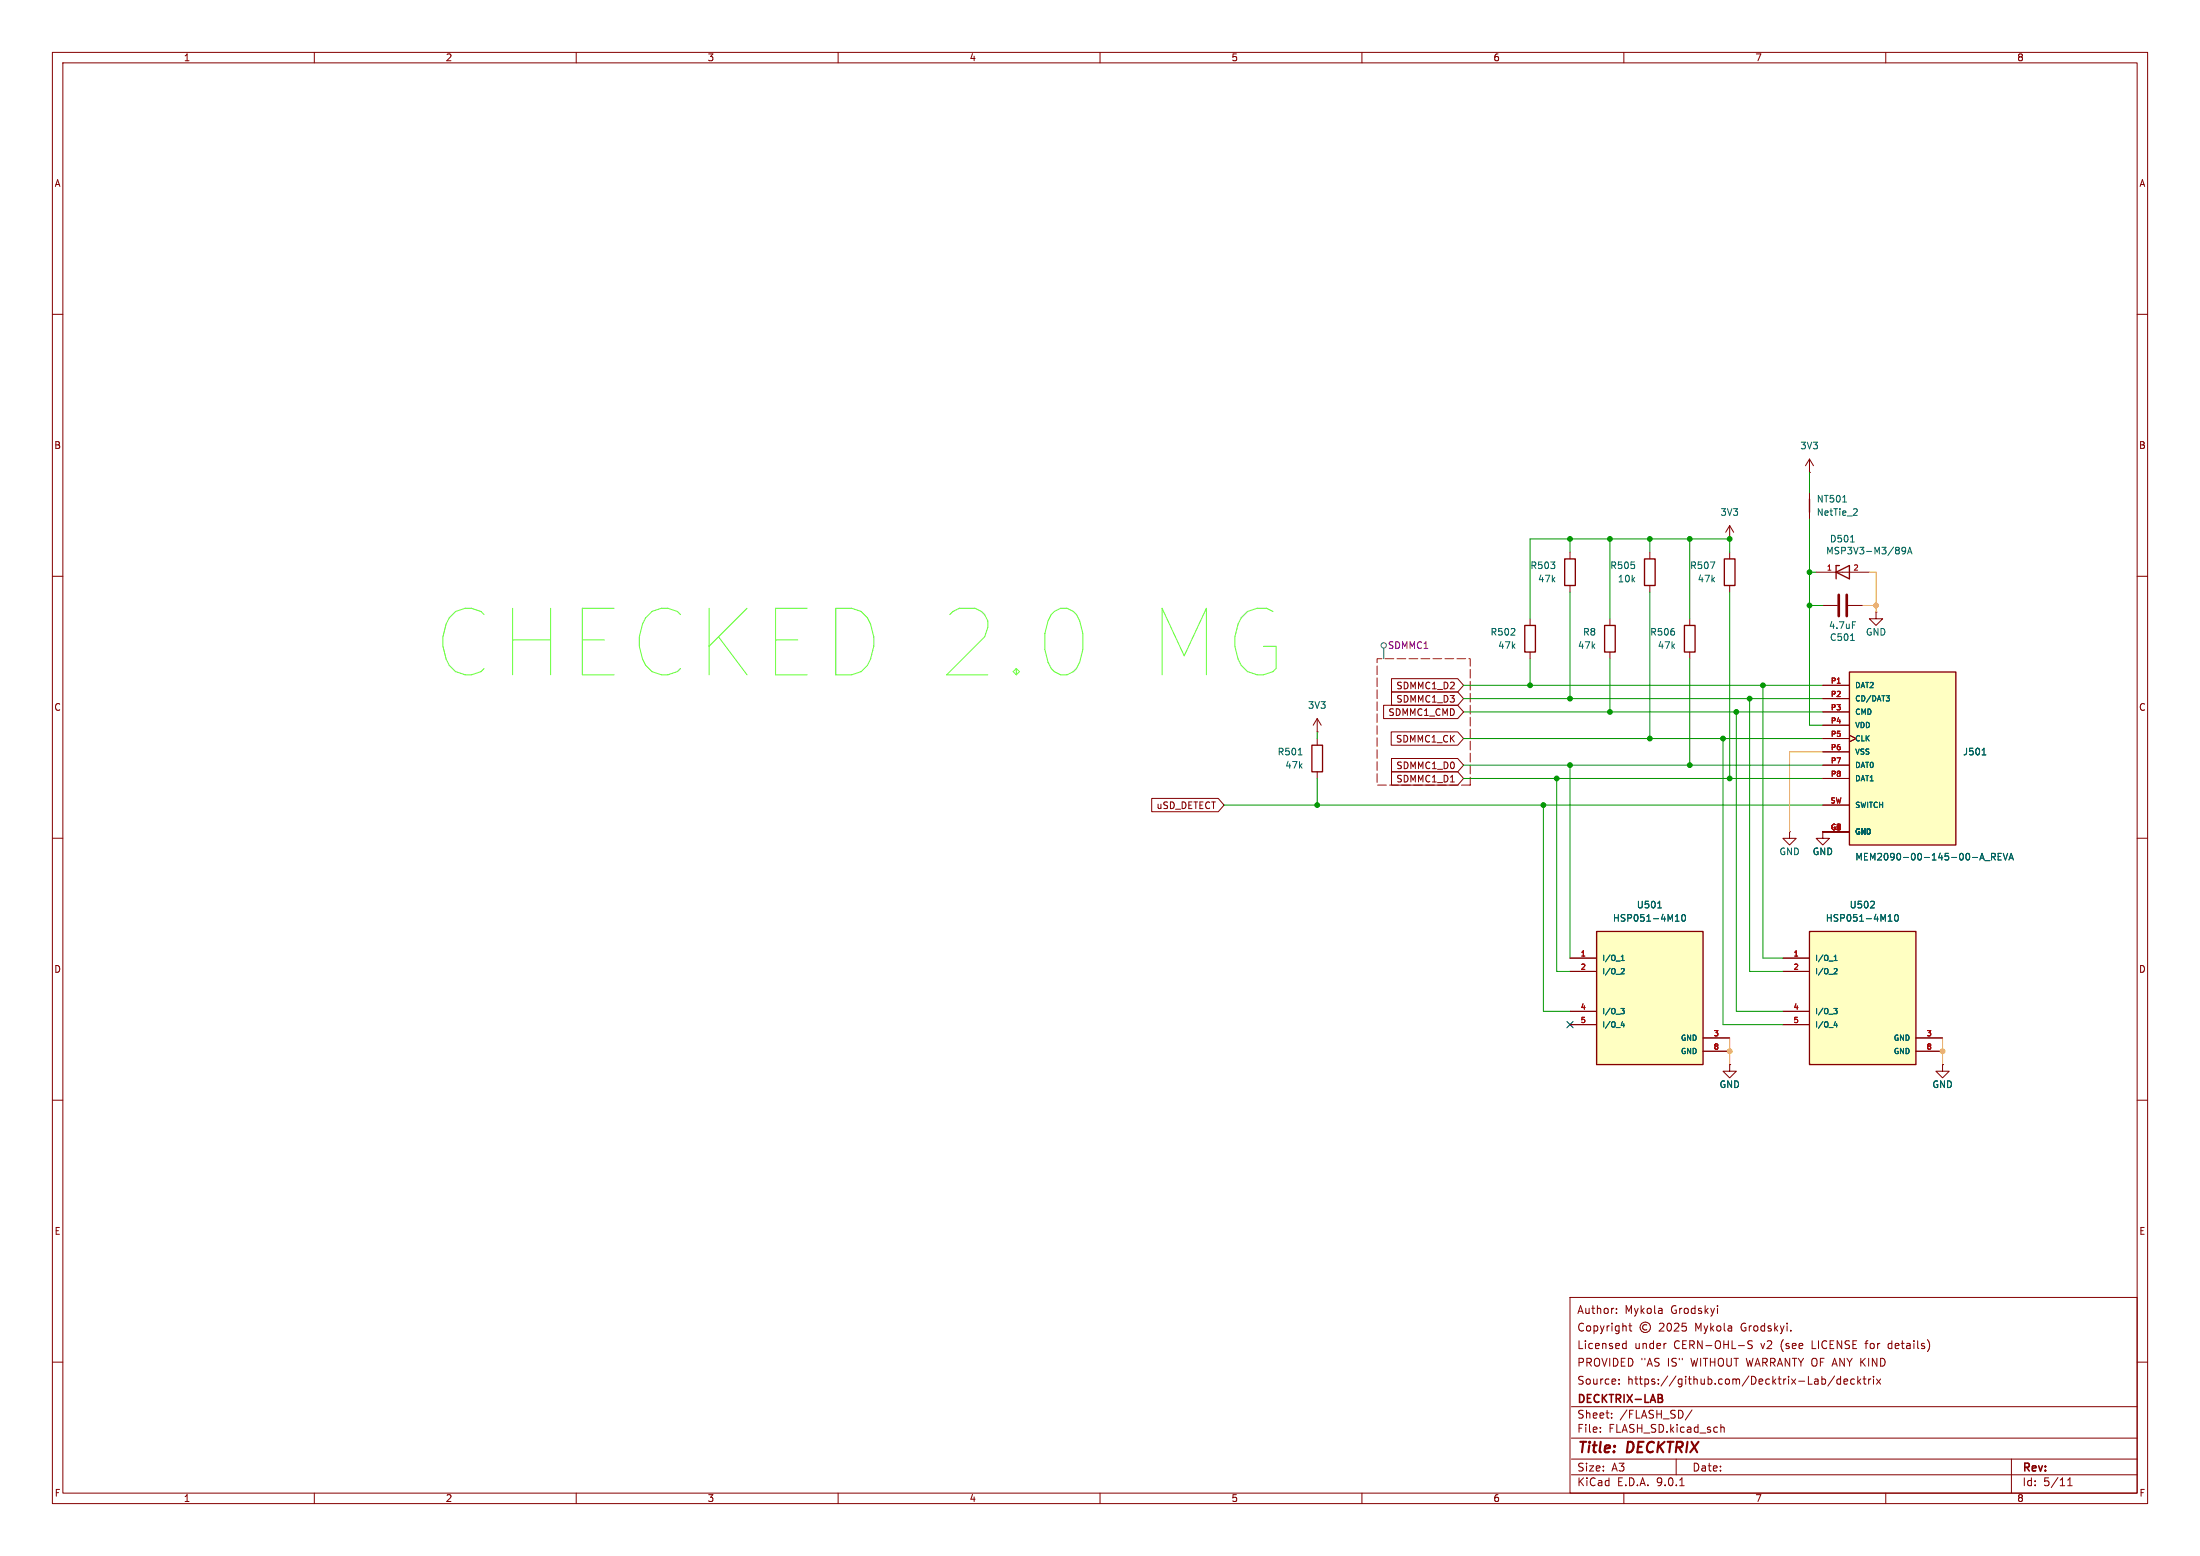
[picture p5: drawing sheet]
<svg xmlns="http://www.w3.org/2000/svg" width="420mm" height="297mm" viewBox="0 0 420 297" stroke-linecap="round" stroke-linejoin="round" font-family="sans-serif">
<g fill="none" stroke="#840000" stroke-width=".19">
<path d="M10 10h400v277h-400zM12 12h396v273h-396zM60 10v2M110 10v2M160 10v2M210 10v2M260 10v2M310 10v2M360 10v2M10 60h2M408 60h2M10 110h2"/>
<path d="M408 110h2M251.5 139.7h.1M251.5 137.2l-.8 1.2M251.5 137.2l.7 1.2M251.5 137.2v2.5M10 160h2M348 158.8v1.2h1.2l-1.2 1.3-1.3-1.3h1.3M348 158.8h.1M408 160h2M10 210h2M370.8 203.2v1.3h1.3l-1.3 1.2-1.2-1.2h1.2M370.8 203.2h.1"/>
<path d="M408 210h2M299.7 247.6h108.3v37.4h-108.3zM308.6 250.6v.1M308.6 249.8v.1M309.9 257.3h.5M309.9 256.5h.5M310.4 255.9v1.5M310.9 253.1h.6M311.2 252.6v1.3l.3 .2M314.4 252.9a.52 .52 0 0 0-.8 .5 .52 .52 0 0 0 .8 .4M316.8 252.7l.6-.1 .2 .1 .1 .3-1 1.1h1M317.9 256.4h.2"/>
<path d="M318.4 252.7l.2-.1a.8 .8 0 0 1 .5 .7 .8 .8 0 0 1-.5 .8l-.2-.2-.2-.4zM319.7 252.7l.5-.1 .2 .1 .1 .3-.9 1.1h.9M321.9 252.6h-.7l-.1 .7 .2-.2 .5 .1 .1 .2v.5l-.2 .2-.6-.2M327.9 249.2v.2M327.9 249.7v1M334.5 256l-.6-.1-.2 .2v.4l.7 .3 .1 .3-.3 .3-.5-.1M360.5 256.6v.7M10 260h2M300 278.5h108M300 274.5h108M300 268.5h108M305.5 273.2v.2"/>
<path d="M305.5 272.5v.1M307.7 270.5v.2M307.7 269.8v.1M309.1 263.3v.1M309.1 264.1v.1M320 278.5v3M323 269.1l-1.3 1.9M328.5 271.9v1.5M328.5 272.5l.2-.1 .4 .1 .1 .9M347.8 263.3l.4-.1 .3 .3-.1 .6h-.6M350.2 262.6l-1.3 2M351.4 263.3l-.5-.1-.2 .3 .1 .6h.6"/>
<path d="M351.4 262.7v1.5M352 263.7l.7-.1v-.3l-.5-.1-.2 .2 .1 .7h.6M354 263.3l-.4-.1-.3 .3 .1 .6h.6M354.7 262.7v1.5M354.8 263.6l.4 .6M355.2 263.2l-.5 .6M355.7 263.2h.5M355.9 262.7v1.3l.3 .2M356.7 263.2v1M357.2 263.2l-.3 .1-.2 .2M357.7 262.7v.2M357.7 263.2v1"/>
<path d="M358.2 263.2l.8 1M359 263.2l-.8 1M384 278.5v6.5M408 260h2M60 285v2M110 285v2M160 285v2M210 285v2M260 285v2M300 281.5h108M310 285v2M320.7 283.6h.8"/>
<path d="M360 285v2M394.7 283.6h.9M394.7 282.5l.5-.4v1.5"/>
<circle cx="314.1" cy="253.4" r="1"/>
</g>
<path d="M317.3 267l.1 .2-.1 .4M317.3 266.3v.5" fill="none" stroke="#840000" stroke-width=".3"/>
<path d="M345.4 177.8h20.4v25.4h-20.4z" fill="#ffffc2"/>
<path d="M345.4 177.8h20.4v25.4h-20.4z" fill="none" stroke="#840000" stroke-width=".25"/>
<path d="M340.4 182.9h5M340.4 185.4h5M340.4 193h5M340.4 195.6h5M365.8 198.1h5M365.8 200.7h5" fill="none" stroke="#840000" stroke-width=".19"/>
<path d="M357.1 173.3h.7M357.8 172.2v.4M360.5 175.8h.7M360.6 174.9l.2-.3v1.2M361.9 174.6h.1a.68 .68 0 0 1 .4 .6 .68 .68 0 0 1-.4 .6 .84 .84 0 0 1-.1-1.2zM350.1 192.5h.6l-.3 .4 .3 .1v.3l-.2 .2h-.3M350.1 183.3h.6M350.1 182.6l.3-.3v1M350.3 184.9h.3l.1 .3-.6 .7h.6M350.4 195l-.3 .7h.7M350.6 195.4v.6" fill="none" stroke="#006464" stroke-width=".19"/>
<path d="M304.8 177.8h20.3v25.4h-20.3z" fill="#ffffc2"/>
<path d="M291.1 119.4h2v5.1h-2zM329.2 106.7h2v5.1h-2zM304.8 177.8h20.3v25.4h-20.3z" fill="none" stroke="#840000" stroke-width=".25"/>
<path d="M292.1 118.1v1.3M330.2 105.4v1.3M330.2 111.8v1.2M292.1 124.5v1.2M299.7 182.9h5.1M299.7 185.4h5.1M299.7 193h5.1M299.7 195.6h5.1M325.1 198.1h5.1M325.1 200.7h5.1M330.2 203.2v1.3h1.3l-1.3 1.2-1.3-1.2h1.3M330.2 203.2h.1" fill="none" stroke="#840000" stroke-width=".19"/>
<path d="M326.5 107.3h.9l-.6 1.2M316.5 173.3h.7M319.8 175.8h.8M319.9 174.9l.3-.3v1.2M321.2 174.7l.1-.1a.68 .68 0 0 1 .5 .6 .68 .68 0 0 1-.5 .6l-.3-.4zM309.4 192.5h.7l-.4 .4 .3 .1 .1 .3-.2 .2h-.3M309.5 183.3h.6M309.5 182.6l.3-.3v1M309.6 184.9h.4l.1 .3-.7 .7h.7M309.7 195l-.2 .7h.6M310 195.4v.6" fill="none" stroke="#006464" stroke-width=".19"/>
<path d="M353.1 128.3h20.3v33h-20.3z" fill="#ffffc2"/>
<path d="M345.4 95.3v2.5M298.7 106.7h2v5.1h-2zM306.3 119.4h2.1v5.1h-2.1zM313.9 106.7h2.1v5.1h-2.1zM321.6 119.4h2v5.1h-2zM350.5 109.2l2.6-1.2v2.5zM351.2 108h-.7v2.5M353.1 128.3h20.3v33h-20.3zM250.4 142.2h2.1v5.1h-2.1z" fill="none" stroke="#840000" stroke-width=".25"/>
<g fill="none" stroke="#840000" stroke-width=".19">
<path d="M345.4 90.2h.1M345.4 87.6v2.6M345.4 94v5.1M345.4 87.6l-.7 1.3M345.4 87.6l.8 1.3M299.7 105.4v1.3M299.7 111.8v1.2M307.3 118.1v1.3M315 105.4v1.3M315 111.8v1.2M322.6 118.1v1.3M330.2 102.9h.1"/>
<path d="M330.2 100.3l-.8 1.3M330.2 100.3l.8 1.3M330.2 100.3v2.6M346.7 109.2h10.2M348 115.6h2.8M352.8 115.6h2.8M358.1 116.8v1.3h1.3l-1.3 1.3-1.2-1.3h1.2M358.1 116.8h.1M264.1 134.6h14.2l1.1 1.3-1.1 1.3h-14.2zM265.6 139.7h12.7l1.1 1.3-1.1 1.2h-12.7zM265.6 132.1h12.7l1.1 1.3-1.1 1.2h-12.7zM265.6 129.5h12.7l1.1 1.3-1.1 1.3h-12.7z"/>
<path d="M307.3 124.5v1.2M322.6 124.5v1.2M348 130.8h5.1M348 133.4h5.1M348 135.9h5.1M348 138.4h5.1M219.9 152.4h12.7l1.1 1.3-1.1 1.2h-12.7zM251.5 141v1.2M251.5 147.3v1.3M265.6 144.8h12.7l1.1 1.3-1.1 1.2h-12.7zM265.6 147.3h12.7l1.1 1.3-1.1 1.3h-12.7zM341.6 158.8v1.2h1.3l-1.3 1.3-1.2-1.3h1.2"/>
<path d="M341.6 158.8h.1M348 158.8h.1M348 141h5.1M348 143.5h5.1M348 146.1h5.1M348 148.6h5.1M348 153.7h5.1M348 158.8h5.1M353.1 140.3l1.2 .7-1.2 .6M299.7 182.9h5.1M299.7 185.4h5.1M299.7 193h5.1"/>
<path d="M299.7 195.6h5.1M325.1 198.1h5.1M340.4 182.9h5M340.4 185.4h5M340.4 193h5M340.4 195.6h5M365.8 198.1h5M325.1 200.7h5.1M330.2 203.2h.1M365.8 200.7h5M370.8 203.2h.1"/>
</g>
<g fill="none" stroke="#006464" stroke-width=".19">
<path d="M351.8 95.8h.7M354.3 97.1l.3 .2-.1 .3-.7 .8h.8M353.3 103.4h.7M353.6 118.7h.6M363.8 105l-.2 .3h-.3l-.2-.3v-.3l.2-.2h.3l.2 .2a.84 .84 0 0 1-.4 1h-.2M364.2 105.7l.4-1.2 .4 1.2M364.3 105.4h.6M353.3 122.2h.7M360.1 132.8h.6l-.3 .4M360.5 133.2l.2 .2v.2l-.2 .2M247.8 144.1h.8M378.4 144.1h.7"/>
<path d="M316.5 173.3h.7M319.8 175.8h.8M319.9 174.9l.3-.3v1.2M321.2 174.7l.1-.1a.68 .68 0 0 1 .5 .6 .68 .68 0 0 1-.5 .6l-.3-.4zM357.1 173.3h.7M357.8 172.2v.4M360.5 175.8h.7M360.6 174.9l.2-.3v1.2M361.9 174.6h.1a.68 .68 0 0 1 .4 .6 .68 .68 0 0 1-.4 .6 .84 .84 0 0 1-.1-1.2zM378.9 164.3h1M380.2 163.6l.6-.1 .1-.2v-.3l-.7-.1v1.3M380.5 163.6l.4 .6"/>
<path d="M381.5 163.5h.4M382.1 162.9h-.6v1.3h.6M382.4 162.9l.5 1.3 .4-1.3M383.5 164.2l.4-1.3 .5 1.3M383.6 163.8h.6M309.4 192.5h.7l-.4 .4 .3 .1 .1 .3-.2 .2h-.3M309.5 183.3h.6M309.5 182.6l.3-.3v1M309.6 184.9h.4l.1 .3-.7 .7h.7M309.7 195l-.2 .7h.6M310 195.4v.6M350.1 192.5h.6l-.3 .4 .3 .1v.3l-.2 .2h-.3"/>
<path d="M350.1 183.3h.6M350.1 182.6l.3-.3v1M350.3 184.9h.3l.1 .3-.6 .7h.6M350.4 195l-.3 .7h.7M350.6 195.4v.6"/>
</g>
<path d="M351 113.5v4.1M352.6 113.5v4.1" fill="none" stroke="#840000" stroke-width=".51"/>
<g fill="none" stroke="#484848" stroke-width=".19">
<path d="M264.2 123.7v2"/>
<circle cx="264.2" cy="123.2" r=".51"/>
</g>
<path d="M280.7 149.9h-17.8v-24.2h17.8v24.2" fill="none" stroke="#f00" stroke-width=".19" stroke-dasharray="1.7 .6"/>
<g fill="none" stroke="#009600" stroke-width=".19">
<path d="M345.4 90.2v3.8M345.4 99.1v39.3h2.6M299.7 102.9v2.5M299.7 113v20.4M307.3 102.9v15.2M315 102.9v2.5M315 113v28M322.6 102.9v15.2M330.2 105.4v-2.5h-38.1v15.2M330.2 113v35.6M345.4 115.6h2.6M345.4 109.2h1.3"/>
<path d="M251.5 139.7v1.3M279.4 133.4h68.6M279.4 135.9h68.6M279.4 130.8h68.6M292.1 125.7v5.1M307.3 125.7v10.2M322.6 125.7v20.4M331.5 135.9v57.1h8.9M334 133.4v52h6.4M336.5 130.8v52.1h3.9M233.7 153.7h114.3M251.5 148.6v5.1"/>
<path d="M279.4 141h68.6M279.4 148.6h68.6M279.4 146.1h68.6M294.6 153.7v39.3h5.1M297.2 148.6v36.8h2.5M299.7 146.1v36.8M328.9 141v54.6h11.5"/>
</g>
<path d="M355.6 115.6h2.5M356.9 109.2h1.2v7.6M348 143.5h-6.4v15.3M330.2 198.1v5.1M370.8 198.1v5.1" fill="none" stroke="#ffac18" stroke-width=".19"/>
<path d="M299.1 195l1.2 1.2M300.3 195l-1.2 1.2" fill="none" stroke="#000084" stroke-width=".19"/>
<g fill="#009600" stroke="#009600" stroke-width=".19">
<circle cx="322.6" cy="146.1" r=".46"/>
<circle cx="328.9" cy="141" r=".46"/>
<circle cx="297.2" cy="148.6" r=".46"/>
<circle cx="299.7" cy="146.1" r=".46"/>
<circle cx="294.6" cy="153.7" r=".46"/>
<circle cx="315" cy="141" r=".46"/>
<circle cx="307.3" cy="135.9" r=".46"/>
<circle cx="299.7" cy="133.4" r=".46"/>
<circle cx="251.5" cy="153.7" r=".46"/>
<circle cx="292.1" cy="130.8" r=".46"/>
<circle cx="334" cy="133.4" r=".46"/>
<circle cx="331.5" cy="135.9" r=".46"/>
<circle cx="330.2" cy="148.6" r=".46"/>
<circle cx="345.4" cy="109.2" r=".46"/>
<circle cx="345.4" cy="115.6" r=".46"/>
<circle cx="336.5" cy="130.8" r=".46"/>
<circle cx="330.2" cy="102.9" r=".46"/>
<circle cx="322.6" cy="102.9" r=".46"/>
<circle cx="315" cy="102.9" r=".46"/>
<circle cx="299.7" cy="102.9" r=".46"/>
<circle cx="307.3" cy="102.9" r=".46"/>
</g>
<g fill="#ffac18" stroke="#ffac18" stroke-width=".19">
<circle cx="370.8" cy="200.7" r=".46"/>
<circle cx="330.2" cy="200.7" r=".46"/>
<circle cx="358.1" cy="115.6" r=".46"/>
</g>
<g font-size="17.7" fill="#61ff33">
<text x="83.2" y="129.5">CHECKED 2.0</text>
<text x="215.7" y="129.5">MG</text>
</g>
<g font-size="2.8" fill="#840000">
<text x="301" y="277.9">Title:</text>
<text x="310.6" y="277.9">DECKTRIX</text>
</g>
<g font-size="2.1" fill="#840000">
<text x="301" y="251">Author:</text>
<text x="310.1" y="251">Mykola</text>
<text x="319" y="251">Grodskyi</text>
<text x="301" y="254.4">Copyright</text>
<text x="301" y="257.7">Licensed</text>
<text x="312" y="257.7">under</text>
<text x="319.6" y="257.7">CERN-OHL-S</text>
<text x="323.7" y="254.4">Mykola</text>
<text x="332.6" y="254.4">Grodskyi.</text>
<text x="336.3" y="257.7">v2</text>
<text x="340.2" y="257.7">(see</text>
<text x="346.3" y="257.7">LICENSE</text>
<text x="356.7" y="257.7">for</text>
<text x="361.2" y="257.7">details)</text>
<text x="301" y="261.1">PROVIDED &quot;AS</text>
<text x="318.4" y="261.1">IS&quot;</text>
<text x="323" y="261.1">WITHOUT WARRANTY OF ANY KIND</text>
<text x="301" y="268.2">DECKTRIX-LAB</text>
<text x="301" y="264.5">Source:</text>
<text x="310.6" y="264.5">https://github.com/Decktrix-Lab/decktrix</text>
<text x="301" y="273.7">File:</text>
<text x="301" y="271">Sheet:</text>
<text x="307.1" y="273.7">FLASH_SD.kicad_sch</text>
<text x="309.2" y="271">/FLASH_SD/</text>
<text x="301" y="281.1">Size:</text>
<text x="307.6" y="281.1">A3</text>
<text x="323" y="281.1">Date:</text>
<text x="386" y="281.3">Rev:</text>
<text x="301" y="283.9">KiCad</text>
<text x="308.7" y="283.9">E.D.A.</text>
<text x="316.3" y="283.9">9.0.1</text>
<text x="386" y="283.9">Id:</text>
<text x="390.1" y="283.9">5/11</text>
</g>
<g font-size="1.8" fill="#840000">
<text x="35" y="11.9">1</text>
<text x="85" y="11.9">2</text>
<text x="135" y="11.9">3</text>
<text x="185" y="11.9">4</text>
<text x="235" y="11.9">5</text>
<text x="285" y="11.9">6</text>
<text x="335" y="11.9">7</text>
<text x="385" y="11.9">8</text>
<text x="10.3" y="35.9">A</text>
<text x="408.3" y="35.9">A</text>
<text x="10.3" y="85.9">B</text>
<text x="408.2" y="85.9">B</text>
<text x="266.5" y="131.8">SDMMC1_D2</text>
<text x="10.3" y="135.9">C</text>
<text x="264.9" y="136.8">SDMMC1_CMD</text>
<text x="266.5" y="134.3">SDMMC1_D3</text>
<text x="408.2" y="135.9">C</text>
<text x="266.4" y="141.9">SDMMC1_CK</text>
<text x="266.5" y="147">SDMMC1_D0</text>
<text x="266.5" y="149.5">SDMMC1_D1</text>
<text x="220.7" y="154.6">uSD_DETECT</text>
<text x="10.3" y="185.9">D</text>
<text x="408.2" y="185.9">D</text>
<text x="10.3" y="235.9">E</text>
<text x="408.3" y="235.9">E</text>
<text x="10.3" y="285.9">F</text>
<text x="35" y="286.9">1</text>
<text x="85" y="286.9">2</text>
<text x="135" y="286.9">3</text>
<text x="185" y="286.9">4</text>
<text x="235" y="286.9">5</text>
<text x="285" y="286.9">6</text>
<text x="335" y="286.9">7</text>
<text x="385" y="286.9">8</text>
<text x="408.3" y="285.9">F</text>
</g>
<g font-size="1.8" fill="#006464">
<text x="343.6" y="86">3V3</text>
<text x="328.3" y="98.7">3V3</text>
<text x="346.7" y="98.7">NetTie_2</text>
<text x="346.7" y="96.1">NT501</text>
<text x="348.5" y="106">MSP3V3-M3/89A</text>
<text x="349.2" y="103.7">D501</text>
<text x="292.1" y="108.8">R503</text>
<text x="293.5" y="111.4">47k</text>
<text x="307.3" y="108.8">R505</text>
<text x="308.8" y="111.4">10k</text>
<text x="322.5" y="108.8">R507</text>
<text x="324" y="111.4">47k</text>
<text x="284.4" y="121.5">R502</text>
<text x="285.9" y="124.1">47k</text>
<text x="301.1" y="124.1">47k</text>
<text x="302.1" y="121.5">R8</text>
<text x="314.9" y="121.5">R506</text>
<text x="316.4" y="124.1">47k</text>
<text x="349.1" y="120.2">4.7uF</text>
<text x="349.2" y="122.5">C501</text>
<text x="356.1" y="121.5">GND</text>
<text x="249.6" y="135.5">3V3</text>
<text x="243.8" y="144.4">R501</text>
<text x="245.3" y="146.9">47k</text>
<text x="374.7" y="144.4">J501</text>
<text x="339.6" y="163.4">GND</text>
<text x="345.9" y="163.4">GND</text>
<text x="354.1" y="164.4">MEM2090-00-145-00-A_REVA</text>
<text x="312.4" y="173.6">U501</text>
<text x="353" y="173.6">U502</text>
<text x="307.8" y="176.1">HSP051-4M10</text>
<text x="348.5" y="176.1">HSP051-4M10</text>
<text x="328.2" y="207.9">GND</text>
<text x="368.8" y="207.9">GND</text>
</g>
<text font-size="1.8" fill="#840084" x="264.9" y="124.1">SDMMC1</text>
<g font-size="1.4" fill="#a90000">
<text x="348.6" y="109">1</text>
<text x="353.7" y="109">2</text>
<text x="349.4" y="130.6">P1</text>
<text x="349.4" y="133.1">P2</text>
<text x="349.4" y="135.6">P3</text>
<text x="349.4" y="138.2">P4</text>
<text x="349.4" y="140.7">P5</text>
<text x="349.4" y="143.3">P6</text>
<text x="349.4" y="145.8">P7</text>
<text x="349.4" y="148.3">P8</text>
<text x="349.3" y="153.4">SW</text>
<text x="349.4" y="158.5">G1</text>
<text x="350.5" y="158.5">2</text>
<text x="301.6" y="182.6">1</text>
<text x="301.6" y="185.2">2</text>
<text x="342.3" y="182.6">1</text>
<text x="342.3" y="185.2">2</text>
<text x="301.6" y="192.8">4</text>
<text x="301.6" y="195.3">5</text>
<text x="327" y="197.9">3</text>
<text x="342.3" y="192.8">4</text>
<text x="342.3" y="195.3">5</text>
<text x="367.7" y="197.9">3</text>
<text x="327" y="200.4">8</text>
<text x="367.7" y="200.4">8</text>
</g>
<g font-size="1.4" fill="#006464">
<text x="354.1" y="131.5">DAT2</text>
<text x="354.1" y="134.1">CD/DAT3</text>
<text x="354.1" y="136.6">CMD</text>
<text x="354.1" y="139.2">VDD</text>
<text x="354.1" y="141.7">CLK</text>
<text x="354.1" y="144.2">VSS</text>
<text x="354.1" y="146.8">DAT0</text>
<text x="354.1" y="149.3">DAT1</text>
<text x="354.1" y="154.4">SWITCH</text>
<text x="354.1" y="159.5">GND</text>
<text x="305.8" y="183.6">I/O_1</text>
<text x="346.5" y="183.6">I/O_1</text>
<text x="305.8" y="186.2">I/O_2</text>
<text x="346.5" y="186.2">I/O_2</text>
<text x="305.8" y="193.8">I/O_3</text>
<text x="305.8" y="196.3">I/O_4</text>
<text x="346.5" y="193.8">I/O_3</text>
<text x="346.5" y="196.3">I/O_4</text>
<text x="320.8" y="198.9">GND</text>
<text x="320.8" y="201.4">GND</text>
<text x="361.4" y="198.9">GND</text>
<text x="361.4" y="201.4">GND</text>
</g>
</svg>
